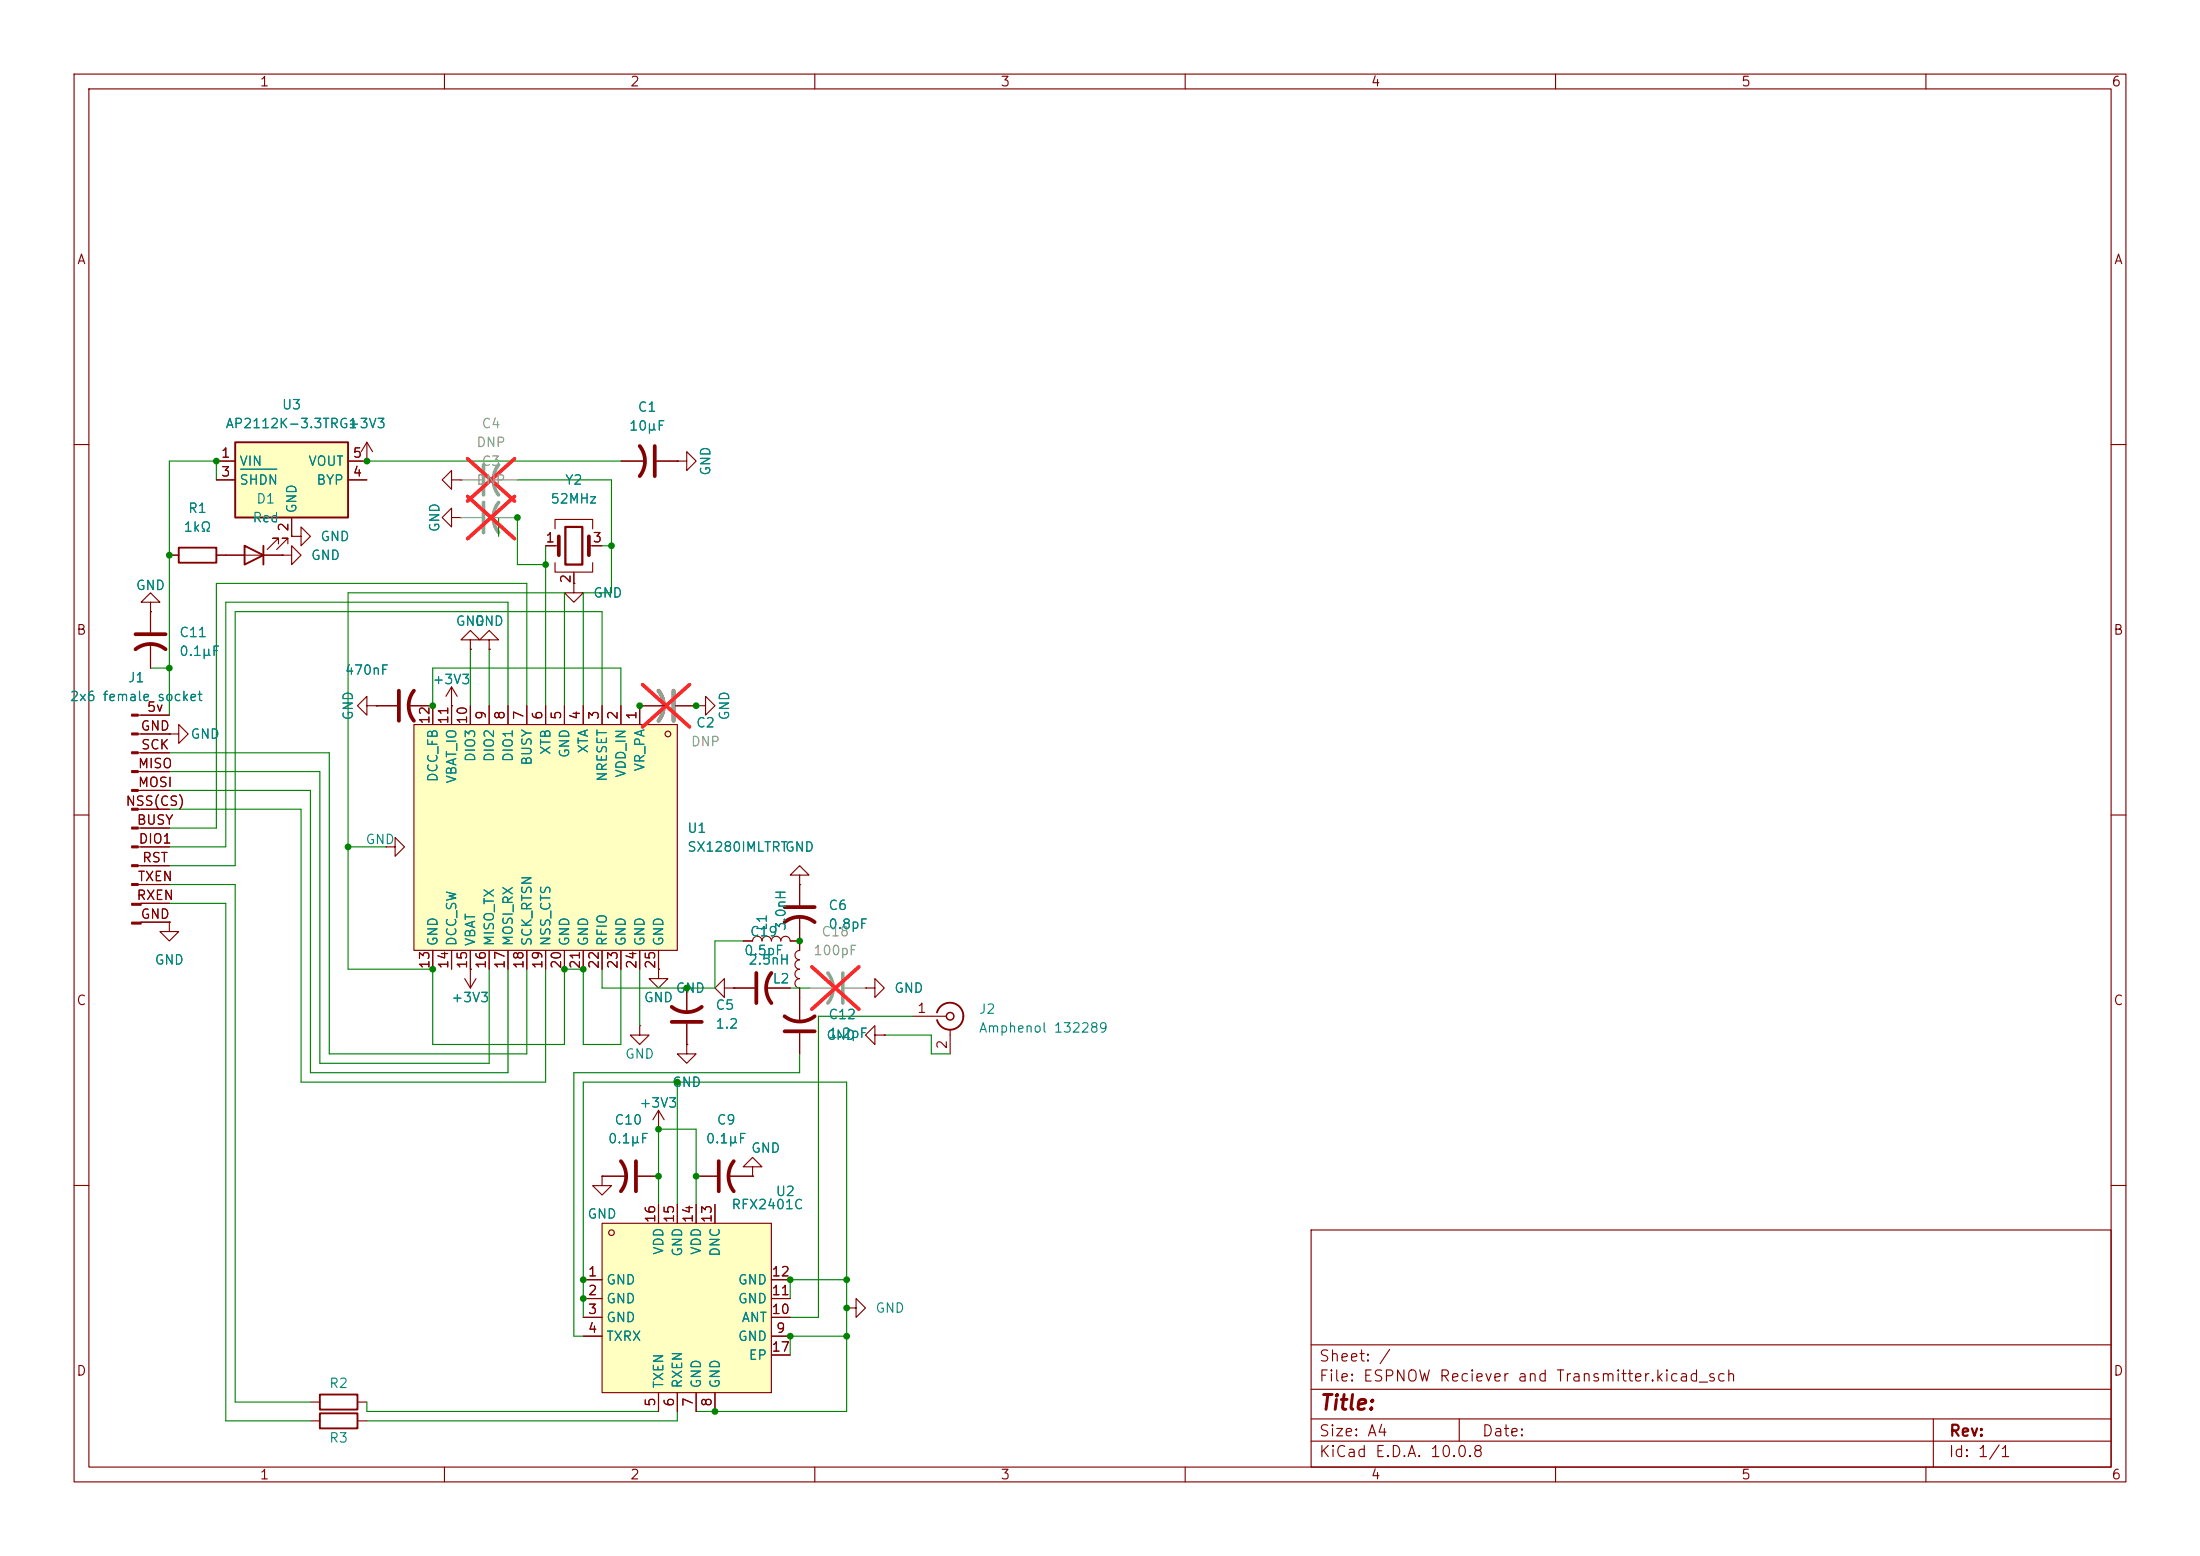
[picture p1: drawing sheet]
<svg xmlns="http://www.w3.org/2000/svg" width="297mm" height="210mm" viewBox="0 0 297 210" stroke-linecap="round" stroke-linejoin="round" font-family="sans-serif">
<g fill="none" stroke="#840000" stroke-width=".15">
<path d="M10 10h277v190h-277zM12 12h273v186h-273zM60 10v2M110 10v2M160 10v2M210 10v2M260 10v2M10 60h2M22.9 74.9h1.2M29.2 74.9h8.9M37.6 73.4v-.8h-.8h.8l-1.5 1.6M38.9 73.4v-.8h-.8h.8l-1.6 1.6"/>
<path d="M285 60h2M10 110h2M52.1 114.3h1.2v-1.3l1.3 1.3-1.3 1.3v-1.3M52.1 114.3h.1M285 110h2M62.7 132.1l.8 1.3M63.5 130.8h.1M63.5 130.8v2.6M64.3 132.1l-.8 1.3M92.7 133.4v3.3M92.7 138.2v2.8M10 160h2"/>
<path d="M114.3 176.5h1.3v-1.2l1.2 1.2-1.2 1.3v-1.3M114.3 176.5h.1M177 166h108v32h-108zM285 160h2M60 198v2M110 198v2M160 198v2M177 194.5h108M177 191.5h108M177 187.5h108M177 181.5h108M197 191.5v3"/>
<path d="M210 198v2M260 198v2M261 191.5v6.5"/>
</g>
<path d="M90.7 135.9a3.3 3.3 0 0 0 4 0M90.7 137.9h4" fill="none" stroke="#840000" stroke-width=".51"/>
<path d="M24.1 73.9h5.1v2h-5.1zM33 73.7l2.6 1.2-2.6 1.3zM35.6 73.7v2.5" fill="none" stroke="#840000" stroke-width=".25"/>
<path d="M31.7 59.7h15.3v10.2h-15.3z" fill="#ffffc2"/>
<path d="M31.7 59.7h15.3v10.2h-15.3zM126.5 136.7a1.82 1.82 0 0 1 2-1.3 1.82 1.82 0 0 1 1.6 1.8M130 137.2a1.81 1.81 0 0 1-1.5 1.8 1.81 1.81 0 0 1-2-1.3M43.2 190.8h5.1v2h-5.1z" fill="none" stroke="#840000" stroke-width=".25"/>
<g fill="none" stroke="#840000" stroke-width=".15">
<path d="M49.5 59.7l-.7 1.3M49.5 59.7l.8 1.3M49.5 59.7v2.5M29.2 62.2h2.5M29.2 64.8h2.5M38.1 74.9h1.3v-1.2l1.2 1.2-1.2 1.3v-1.3M38.1 74.9h.1M39.4 72.4h1.2v-1.3l1.3 1.3-1.3 1.3v-1.3M39.4 72.4h.1M39.4 69.9v2.5M47 62.2h2.5M47 64.8h2.5"/>
<path d="M49.5 62.2h.1M61 64.8v-1.3l-1.3 1.3 1.3 1.2v-1.2h1.2M61 69.9v-1.3l-1.3 1.3 1.3 1.2v-1.2h1.2M62.2 64.8h.1M62.2 69.9h.1M73.7 73.7h1.7M74.9 71.4v-1.3h5.1v1.3M74.9 75.9v1.3h5.1v-1.3M77.5 78.7v1.3h1.2l-1.2 1.3-1.3-1.3h1.3M77.5 78.7h.1M77.5 77.2v1.5M79.5 73.7h1.8"/>
<path d="M83.8 62.2h3.3M88.6 62.2h2.8M91.4 62.2h1.3v-1.2l1.3 1.2-1.3 1.3v-1.3M91.4 62.2h.1M18.6 96.5h4.3M18.6 99.1h4.3M20.3 81.3h1.3l-1.3-1.3-1.3 1.3h1.3v1.3M20.3 82.6h.1M20.3 82.6v2.7M20.3 86.9v3.3M22.9 99.1h1.2v-1.3l1.3 1.3-1.3 1.2v-1.2M22.9 99.1h.1"/>
<path d="M63.5 86.4h1.3l-1.3-1.3-1.3 1.3h1.3v1.2M63.5 87.6h.1M66 86.4h1.3l-1.3-1.3-1.2 1.3h1.2v1.2M66 87.6h.1M18.6 101.6h4.3M18.6 104.1h4.3M18.6 106.7h4.3M18.6 109.2h4.3M18.6 111.8h4.3M18.6 114.3h4.3M18.6 116.8h4.3M18.6 119.4h4.3"/>
<path d="M107.9 119.4v2.8M19 124.5h3.9M19 121.9h3.9M22.9 124.5v1.2h1.2l-1.2 1.3-1.3-1.3h1.3M22.9 124.5h.1M86.4 138.4v1.3h1.2l-1.2 1.3-1.3-1.3h1.3M86.4 138.4h.1M88.9 130.8v1.3h1.3l-1.3 1.3-1.3-1.3h1.3M88.9 130.8h.1M97.8 133.4v-1.3l-1.3 1.3 1.3 1.2v-1.2h1.3M99.1 133.4h.1M107.9 123.7v3.3"/>
<path d="M107.9 134.6v3.3M107.9 139.4v2.8M116.8 133.4h1.3v-1.3l1.3 1.3-1.3 1.2v-1.2M116.8 133.4h.1M118.1 139.7v-1.3l-1.3 1.3 1.3 1.3v-1.3h1.3M119.4 139.7h.1M123.2 137.2h4.6M128.3 138.9v3.3M81.3 158.8v1.2h1.2l-1.2 1.3-1.3-1.3h1.3M81.3 158.8h.1M81.3 158.8h3.3M86.1 158.8h2.8"/>
<path d="M88.9 152.4h.1M88.9 149.9l-.8 1.2M88.9 149.9l.8 1.2M88.9 149.9v2.5M92.7 141v1.2h1.3l-1.3 1.3-1.3-1.3h1.3M92.7 141h.1M94 158.8h2.8M98.3 158.8h3.3M101.6 157.5h1.3l-1.3-1.3-1.3 1.3h1.3v1.3M101.6 158.8h.1M41.9 191.8h1.3M48.3 191.8h1.2"/>
</g>
<path d="M32.5 63.3h4.9" fill="none" stroke="#008484" stroke-width=".15"/>
<path d="M65.3 62.7v4.1M65.3 67.8v4.1M67.3 67.8a3.3 3.3 0 0 0 0 4.1M67.3 62.7a3.3 3.3 0 0 0 0 4.1M111.8 131.3a3.3 3.3 0 0 1 0 4.1M113.8 131.3v4.1" fill="none" stroke="#a1a1a1" stroke-width=".51"/>
<path d="M62.2 69.9h2.8M62.2 64.8h2.8M66.5 69.9h3.3M66.5 64.8h3.3M109.2 133.4h3.3M114 133.4h2.8" fill="none" stroke="#a1a1a1" stroke-width=".15"/>
<path d="M63.1 67l6.4 5.7M63.1 61.9l6.4 5.7M69.5 67l-6.4 5.7M69.5 61.9l-6.4 5.7M109.6 130.5l6.4 5.7M116 130.5l-6.4 5.7" fill="none" stroke="#ff2626" stroke-width=".46"/>
<g fill="none" stroke="#840000" stroke-width=".51">
<path d="M75.4 72.4v2.5M79.5 72.4v2.5M86.4 60.2a3.3 3.3 0 0 1 0 4.1M88.4 60.2v4.1M18.3 87.6a3.3 3.3 0 0 1 4.1 0M18.3 85.6h4.1M105.9 124.5a3.3 3.3 0 0 1 4.1 0M105.9 137.2a3.3 3.3 0 0 0 4.1 0M105.9 122.4h4.1M105.9 139.2h4.1M83.8 156.7a3.3 3.3 0 0 1 0 4.1M85.9 156.7v4.1"/>
<path d="M97 156.7v4.1M99.1 156.7a3.3 3.3 0 0 0 0 4.1"/>
</g>
<path d="M76.3 71.1h2.3v5.1h-2.3z" fill="none" stroke="#840000" stroke-width=".3"/>
<g fill="#840000" stroke="#840000" stroke-width=".15">
<path d="M17.8 119.3h.8v.2h-.8z"/>
<path d="M17.8 121.9h1.2v.3h-1.2z"/>
<path d="M17.8 124.5h1.2v.2h-1.2z"/>
<path d="M17.8 96.4h.8v.2h-.8z"/>
<path d="M17.8 98.9h.8v.3h-.8z"/>
<path d="M17.8 101.5h.8v.2h-.8z"/>
<path d="M17.8 104h.8v.3h-.8z"/>
<path d="M17.8 106.6h.8v.2h-.8z"/>
<path d="M17.8 109.1h.8v.2h-.8z"/>
<path d="M17.8 111.6h.8v.3h-.8z"/>
<path d="M17.8 114.2h.8v.2h-.8z"/>
<path d="M17.8 116.7h.8v.3h-.8z"/>
</g>
<circle cx="128.3" cy="137.2" r=".51" fill="none" stroke="#840000" stroke-width=".2"/>
<path d="M81.3 165.1h22.8v22.9h-22.8z" fill="#ffffc2"/>
<g fill="none" stroke="#840000" stroke-width=".15">
<path d="M86.4 95.3h3.3M91.2 95.3h2.8M107.9 118.1h1.3l-1.3-1.3-1.2 1.3h1.2v1.3M107.9 119.4h.1M99.1 133.4h2.8M100.3 127h1.3a.64 .64 0 0 1 .6-.6 .64 .64 0 0 1 .7 .6 .64 .64 0 0 1 .6-.6 .64 .64 0 0 1 .6 .6 .64 .64 0 0 1 .7-.6 .64 .64 0 0 1 .6 .6 .64 .64 0 0 1 .6-.6 .64 .64 0 0 1 .7 .6h1.2v1.3a.64 .64 0 0 0-.6 .6 .64 .64 0 0 0 .6 .6 .64 .64 0 0 0-.6 .7 .64 .64 0 0 0 .6 .6 .64 .64 0 0 0-.6 .6 .64 .64 0 0 0 .6 .7M103.4 133.4h3.3M107.9 132.1a.63 .63 0 0 0-.6 .6 .63 .63 0 0 0 .6 .7v1.2M78.7 172.7h2.6M78.7 175.3h2.6M78.7 177.8h2.6M81.3 165.1h22.8v22.9h-22.8z"/>
<path d="M88.9 162.6v2.5M91.4 162.6v2.5M94 162.6v2.5M96.5 162.6v2.5M104.1 172.7h2.6M104.1 175.3h2.6M104.1 177.8h2.6M41.9 189.2h1.3M48.3 189.2h1.2M78.7 180.3h2.6M88.9 188v2.5M91.4 188v2.5"/>
<path d="M94 188v2.5M96.5 188v2.5M104.1 180.3h2.6M104.1 182.9h2.6"/>
<circle cx="82.6" cy="166.4" r=".38"/>
</g>
<path d="M43.2 188.2h5.1v2h-5.1z" fill="none" stroke="#840000" stroke-width=".25"/>
<path d="M88.9 93.2a3.3 3.3 0 0 1 0 4.1M90.9 93.2v4.1M102.1 131.3v4.1M104.1 131.3a3.3 3.3 0 0 0 0 4.1" fill="none" stroke="#840000" stroke-width=".51"/>
<path d="M55.9 97.8h35.5v30.5h-35.5z" fill="#ffffc2"/>
<g fill="none" stroke="#840000" stroke-width=".15">
<path d="M22.9 74.9h1.2M29.2 74.9h3.8M29.2 62.2h2.5M29.2 64.8h2.5M35.6 74.9h2.5M38.1 74.9h.1M39.4 72.4h.1M39.4 69.9v2.5M47 62.2h2.5M47 64.8h2.5M49.5 62.2h.1M62.2 69.9h.1"/>
<path d="M62.2 64.8h.1M73.7 73.7h1.2M77.5 78.7h.1M77.5 77.5v1.2M80 73.7h1.3M83.8 62.2h3.3M88.6 62.2h2.8M91.4 62.2h.1M19 96.5h3.9M19 99.1h3.9M20.3 82.6h.1M20.3 82.6v2.7"/>
<path d="M20.3 86.9v3.3M22.9 99.1h.1M49.5 95.3v-1.3l-1.2 1.3 1.2 1.2v-1.2h1.3M50.8 95.3h.1M50.8 95.3h2.8M55.1 95.3h3.3v2.5M55.9 97.8h35.5v30.5h-35.5zM61 95.3h.1M61 92.7v5.1M61 92.7l-.8 1.3M61 92.7l.7 1.3M63.5 87.6h.1"/>
<path d="M63.5 95.3v2.5M66 87.6h.1M66 95.3v2.5M68.6 95.3v2.5M71.1 95.3v2.5M73.7 95.3v2.5M76.2 95.3v2.5M78.7 95.3v2.5M81.3 95.3v2.5M83.8 95.3v2.5M89.7 95.3h-3.3v2.5M91.2 95.3h2.8"/>
<path d="M94 95.3h1.2v-1.3l1.3 1.3-1.3 1.2v-1.2M94 95.3h.1M19 111.8h3.9M19 114.3h3.9M19 104.1h3.9M19 106.7h3.9M19 109.2h3.9M19 116.8h3.9M19 101.6h3.9M19 119.4h3.9M107.9 119.4h.1M107.9 119.4v2.8"/>
<path d="M19 124.5h3.9M19 121.9h3.9M22.9 124.5h.1M58.4 128.3v2.5M61 128.3v2.5M63.5 130.8h.1M63.5 128.3v2.5M66 128.3v2.5M68.6 128.3v2.5M71.1 128.3v2.5M73.7 128.3v2.5M76.2 128.3v2.5"/>
<path d="M78.7 128.3v2.5M81.3 128.3v2.5M83.8 128.3v2.5M86.4 128.3v2.5M88.9 130.8h.1M88.9 128.3v2.5M92.7 133.4v3.3M92.7 138.2v2.8M99.1 133.4h.1M99.1 133.4h2.8M100.3 127h1.3M103.4 133.4h3.3"/>
<path d="M106.7 127h1.2M107.9 123.7v4.6M107.9 133.4v4.5M107.9 139.4v2.8M116.8 133.4h.1M119.4 139.7h.1M81.3 158.8h.1M81.3 158.8h3.3M86.1 158.8h2.8M88.9 152.4h.1M92.7 141h.1M94 158.8h2.8"/>
<path d="M98.3 158.8h3.3M101.6 158.8h.1M78.7 172.7h2.6M78.7 175.3h2.6M78.7 177.8h2.6M88.9 162.6v2.5M91.4 162.6v2.5M94 162.6v2.5M96.5 162.6v2.5M104.1 172.7h2.6M104.1 175.3h2.6M104.1 177.8h2.6"/>
<path d="M78.7 180.3h2.6M88.9 188v2.5M91.4 188v2.5M94 188v2.5M96.5 188v2.5M104.1 180.3h2.6M104.1 182.9h2.6"/>
<circle cx="90.2" cy="99.1" r=".38"/>
</g>
<path d="M88.9 93.2a3.3 3.3 0 0 1 0 4.1M90.9 93.2v4.1" fill="none" stroke="#a1a1a1" stroke-width=".51"/>
<path d="M62.2 64.8h2.8M62.2 69.9h2.8M66.5 64.8h3.3M66.5 69.9h3.3M86.4 95.3h3.3M91.2 95.3h2.8M109.2 133.4h3.3M114 133.4h2.8" fill="none" stroke="#a1a1a1" stroke-width=".15"/>
<path d="M63.1 61.9l6.4 5.7M63.1 67l6.4 5.7M69.5 61.9l-6.4 5.7M69.5 67l-6.4 5.7M86.7 92.4l6.4 5.7M93.1 92.4l-6.4 5.7M109.6 130.5l6.4 5.7M116 130.5l-6.4 5.7" fill="none" stroke="#ff2626" stroke-width=".46"/>
<path d="M53.8 93.2v4.1M55.9 93.2a3.3 3.3 0 0 0 0 4.1" fill="none" stroke="#840000" stroke-width=".51"/>
<g fill="none" stroke="#008400" stroke-width=".15">
<path d="M29.2 64.8v-2.6h-6.3v34.3M49.5 62.2h34.3M67.3 72.4v-2.5h2.5v6.3h3.9M69.8 64.8h12.7v15.2h-3.8v15.3M73.7 73.7v21.6M81.3 73.7h1.2M20.3 90.2h2.6M58.4 95.3v-5.1h25.4v5.1M63.5 87.6v7.7M66 87.6v7.7M68.6 95.3v-14h-38.1v33h-7.6M71.1 95.3v-16.6h-41.9v33.1h-6.3"/>
<path d="M76.2 95.3v-15.3h-29.2v50.8h11.4v10.2h17.8v-10.2h2.5v10.2h5.1v-10.2M81.3 95.3v-12.7h-49.6v34.2h-8.8M22.9 109.2h17.7v36.9h33.1v-15.3M22.9 106.7h19v38.1h26.7v-14M22.9 119.4h8.8v69.8h10.2M22.9 101.6h21.5v40.6h26.7v-11.4M22.9 104.1h20.3v39.4h22.8v-12.7M47 114.3h5.1M22.9 121.9h7.6v69.9h11.4M86.4 130.8v7.6M100.3 127h-3.8v6.4h-15.2v-2.6M106.7 133.4h2.5"/>
<path d="M119.4 139.7h6.3v2.5h2.6M123.2 137.2h-12.7v40.6h-3.8M91.4 146.1v16.5M107.9 142.2v2.6h-30.4v35.5h1.2M78.7 177.8v-31.7h35.6v44.4h-20.3M88.9 162.6v-10.2h5.1v10.2M114.3 172.7h-7.6v2.6M49.5 189.2v1.3h39.4M91.4 190.5v1.3h-41.9M114.3 180.3h-7.6v2.6"/>
</g>
<path d="M32.5 63.3h4.9" fill="none" stroke="#008484" stroke-width=".15"/>
<g fill="#008400">
<circle cx="49.5" cy="62.2" r=".46"/>
<circle cx="29.2" cy="62.2" r=".46"/>
<circle cx="22.9" cy="74.9" r=".46"/>
<circle cx="22.9" cy="90.2" r=".46"/>
<circle cx="96.5" cy="190.5" r=".46"/>
<circle cx="78.7" cy="175.3" r=".46"/>
<circle cx="106.7" cy="172.7" r=".46"/>
<circle cx="78.7" cy="130.8" r=".46"/>
<circle cx="88.9" cy="152.4" r=".46"/>
<circle cx="88.9" cy="158.8" r=".46"/>
<circle cx="94" cy="158.8" r=".46"/>
<circle cx="73.7" cy="76.2" r=".46"/>
<circle cx="58.4" cy="130.8" r=".46"/>
<circle cx="47" cy="114.3" r=".46"/>
<circle cx="58.4" cy="95.3" r=".46"/>
<circle cx="94" cy="95.3" r=".46"/>
<circle cx="86.4" cy="95.3" r=".46"/>
<circle cx="106.7" cy="180.3" r=".46"/>
<circle cx="114.3" cy="180.3" r=".46"/>
<circle cx="114.3" cy="172.7" r=".46"/>
<circle cx="114.3" cy="176.5" r=".46"/>
<circle cx="78.7" cy="172.7" r=".46"/>
<circle cx="91.4" cy="146.1" r=".46"/>
<circle cx="107.9" cy="127" r=".46"/>
<circle cx="82.5" cy="73.7" r=".46"/>
<circle cx="69.8" cy="69.9" r=".46"/>
<circle cx="76.2" cy="130.8" r=".46"/>
<circle cx="92.7" cy="133.4" r=".46"/>
</g>
<text font-size="2" fill="#840000" x="178" y="190.8">Title:</text>
<g font-size="1.5" fill="#840000">
<text x="178" y="184.1">Sheet: /</text>
<text x="178" y="186.8">File: ESPNOW Reciever and Transmitter.kicad_sch</text>
<text x="178" y="197">KiCad E.D.A. 10.0.8</text>
<text x="178" y="194.2">Size: A4</text>
<text x="200" y="194.2">Date:</text>
<text x="263" y="197">Id: 1/1</text>
<text x="263" y="194.2">Rev:</text>
</g>
<g font-size="1.3" fill="#840000">
<text x="35" y="12">1</text>
<text x="85" y="12">2</text>
<text x="135" y="12">3</text>
<text x="185" y="12">4</text>
<text x="235" y="12">5</text>
<text x="285" y="12">6</text>
<text x="10.3" y="36">A</text>
<text x="285.3" y="36">A</text>
<text x="29.7" y="62.1">1</text>
<text x="29.7" y="64.6">3</text>
<text x="47.5" y="64.6">4</text>
<text x="47.5" y="62.1">5</text>
<text x="39.2" y="71.9" transform="rotate(-90 39.2 71.9)">2</text>
<text x="73.6" y="73.5">1</text>
<text x="79.9" y="73.5">3</text>
<text x="77.3" y="78.8" transform="rotate(-90 77.3 78.8)">2</text>
<text x="10.2" y="86">B</text>
<text x="285.2" y="86">B</text>
<text x="18.9" y="98.9">GND</text>
<text x="19" y="101.5">SCK</text>
<text x="19.7" y="96.4">5v</text>
<text x="58.3" y="97.9" transform="rotate(-90 58.3 97.9)">12</text>
<text x="60.8" y="97.9" transform="rotate(-90 60.8 97.9)">11</text>
<text x="63.4" y="97.9" transform="rotate(-90 63.4 97.9)">10</text>
<text x="65.9" y="97.3" transform="rotate(-90 65.9 97.3)">9</text>
<text x="68.4" y="97.3" transform="rotate(-90 68.4 97.3)">8</text>
<text x="71" y="97.3" transform="rotate(-90 71 97.3)">7</text>
<text x="73.5" y="97.3" transform="rotate(-90 73.5 97.3)">6</text>
<text x="76.1" y="97.3" transform="rotate(-90 76.1 97.3)">5</text>
<text x="78.6" y="97.3" transform="rotate(-90 78.6 97.3)">4</text>
<text x="81.1" y="97.3" transform="rotate(-90 81.1 97.3)">3</text>
<text x="83.7" y="97.3" transform="rotate(-90 83.7 97.3)">2</text>
<text x="86.2" y="97.3" transform="rotate(-90 86.2 97.3)">1</text>
<text x="18.5" y="104">MISO</text>
<text x="18.5" y="106.5">MOSI</text>
<text x="16.9" y="109.1">NSS(CS)</text>
<text x="18.4" y="111.6">BUSY</text>
<text x="18.5" y="119.2">TXEN</text>
<text x="18.6" y="114.2">DIO1</text>
<text x="19.1" y="116.7">RST</text>
<text x="18.3" y="121.8">RXEN</text>
<text x="18.9" y="124.3">GND</text>
<text x="58.3" y="130.9" transform="rotate(-90 58.3 130.9)">13</text>
<text x="60.8" y="130.9" transform="rotate(-90 60.8 130.9)">14</text>
<text x="63.4" y="130.9" transform="rotate(-90 63.4 130.9)">15</text>
<text x="65.9" y="130.9" transform="rotate(-90 65.9 130.9)">16</text>
<text x="68.4" y="130.9" transform="rotate(-90 68.4 130.9)">17</text>
<text x="71" y="130.9" transform="rotate(-90 71 130.9)">18</text>
<text x="73.5" y="130.9" transform="rotate(-90 73.5 130.9)">19</text>
<text x="76.1" y="130.9" transform="rotate(-90 76.1 130.9)">20</text>
<text x="78.6" y="130.9" transform="rotate(-90 78.6 130.9)">21</text>
<text x="81.1" y="130.9" transform="rotate(-90 81.1 130.9)">22</text>
<text x="83.7" y="130.9" transform="rotate(-90 83.7 130.9)">23</text>
<text x="86.2" y="130.9" transform="rotate(-90 86.2 130.9)">24</text>
<text x="88.8" y="130.9" transform="rotate(-90 88.8 130.9)">25</text>
<text x="10.2" y="136">C</text>
<text x="123.7" y="137">1</text>
<text x="285.2" y="136">C</text>
<text x="128.1" y="141.7" transform="rotate(-90 128.1 141.7)">2</text>
<text x="88.8" y="165.2" transform="rotate(-90 88.8 165.2)">16</text>
<text x="91.3" y="165.2" transform="rotate(-90 91.3 165.2)">15</text>
<text x="93.8" y="165.2" transform="rotate(-90 93.8 165.2)">14</text>
<text x="96.4" y="165.2" transform="rotate(-90 96.4 165.2)">13</text>
<text x="79.3" y="172.6">1</text>
<text x="104.1" y="172.6">12</text>
<text x="79.3" y="175.1">2</text>
<text x="79.3" y="177.7">3</text>
<text x="104.1" y="177.7">10</text>
<text x="104.1" y="175.1">11</text>
<text x="10.2" y="186">D</text>
<text x="79.3" y="180.2">4</text>
<text x="104.1" y="182.7">17</text>
<text x="104.7" y="180.2">9</text>
<text x="285.2" y="186">D</text>
<text x="88.8" y="190" transform="rotate(-90 88.8 190)">5</text>
<text x="91.3" y="190" transform="rotate(-90 91.3 190)">6</text>
<text x="93.8" y="190" transform="rotate(-90 93.8 190)">7</text>
<text x="96.4" y="190" transform="rotate(-90 96.4 190)">8</text>
<text x="35" y="200">1</text>
<text x="85" y="200">2</text>
<text x="135" y="200">3</text>
<text x="185" y="200">4</text>
<text x="235" y="200">5</text>
<text x="285" y="200">6</text>
</g>
<g font-size="1.3" fill="#008484">
<text x="30.4" y="58.1">AP2112K-3.3TRG1</text>
<text x="38" y="55.6">U3</text>
<text x="46.9" y="58.1">+3V3</text>
<text x="84.8" y="58.4">10µF</text>
<text x="86" y="55.9">C1</text>
<text x="32.2" y="63.2">VIN</text>
<text x="32.2" y="65.7">SHDN</text>
<text x="41.5" y="63.2">VOUT</text>
<text x="42.6" y="65.7">BYP</text>
<text x="76.2" y="65.7">Y2</text>
<text x="96.2" y="64.3" transform="rotate(-90 96.2 64.3)">GND</text>
<text x="25.3" y="69.5">R1</text>
<text x="34" y="70.8">Red</text>
<text x="34.5" y="68.3">D1</text>
<text x="40.3" y="69.4" transform="rotate(-90 40.3 69.4)">GND</text>
<text x="59.6" y="71.9" transform="rotate(-90 59.6 71.9)">GND</text>
<text x="74.2" y="68.3">52MHz</text>
<text x="24.7" y="72.1">1kΩ</text>
<text x="41.9" y="75.9">GND</text>
<text x="43.2" y="73.4">GND</text>
<text x="18.3" y="80">GND</text>
<text x="80" y="81">GND</text>
<text x="24.1" y="86.3">C11</text>
<text x="24.1" y="88.8">0.1µF</text>
<text x="61.4" y="84.8">GND</text>
<text x="64" y="84.8">GND</text>
<text x="9.3" y="94.9">2x6 female socket</text>
<text x="17.2" y="92.4">J1</text>
<text x="46.5" y="91.4">470nF</text>
<text x="58.3" y="92.7">+3V3</text>
<text x="25.6" y="100">GND</text>
<text x="48" y="97.3" transform="rotate(-90 48 97.3)">GND</text>
<text x="74.6" y="102" transform="rotate(-90 74.6 102)">XTB</text>
<text x="79.7" y="101.8" transform="rotate(-90 79.7 101.8)">XTA</text>
<text x="93.9" y="98.5">C2</text>
<text x="98.8" y="97.3" transform="rotate(-90 98.8 97.3)">GND</text>
<text x="59.4" y="105.7" transform="rotate(-90 59.4 105.7)">DCC_FB</text>
<text x="61.9" y="105.8" transform="rotate(-90 61.9 105.8)">VBAT_IO</text>
<text x="64.5" y="102.9" transform="rotate(-90 64.5 102.9)">DIO3</text>
<text x="67" y="102.9" transform="rotate(-90 67 102.9)">DIO2</text>
<text x="69.5" y="102.9" transform="rotate(-90 69.5 102.9)">DIO1</text>
<text x="72.1" y="103.4" transform="rotate(-90 72.1 103.4)">BUSY</text>
<text x="77.2" y="102.4" transform="rotate(-90 77.2 102.4)">GND</text>
<text x="82.2" y="105.6" transform="rotate(-90 82.2 105.6)">NRESET</text>
<text x="84.8" y="105.1" transform="rotate(-90 84.8 105.1)">VDD_IN</text>
<text x="87.3" y="104.2" transform="rotate(-90 87.3 104.2)">VR_PA</text>
<text x="92.7" y="112.7">U1</text>
<text x="49.3" y="114.2">GND</text>
<text x="92.7" y="115.3">SX1280IMLTRTGND</text>
<text x="103.8" y="125.7" transform="rotate(-90 103.8 125.7)">L1</text>
<text x="106.4" y="125.7" transform="rotate(-90 106.4 125.7)">3.0nH</text>
<text x="111.7" y="123.1">C6</text>
<text x="111.7" y="125.7">0.8pF</text>
<text x="20.8" y="130.5">GND</text>
<text x="59.4" y="127.8" transform="rotate(-90 59.4 127.8)">GND</text>
<text x="61.9" y="127.8" transform="rotate(-90 61.9 127.8)">DCC_SW</text>
<text x="64.5" y="127.8" transform="rotate(-90 64.5 127.8)">VBAT</text>
<text x="67" y="127.8" transform="rotate(-90 67 127.8)">MISO_TX</text>
<text x="69.5" y="127.8" transform="rotate(-90 69.5 127.8)">MOSI_RX</text>
<text x="72.1" y="127.8" transform="rotate(-90 72.1 127.8)">SCK_RTSN</text>
<text x="74.6" y="127.8" transform="rotate(-90 74.6 127.8)">NSS_CTS</text>
<text x="77.2" y="127.8" transform="rotate(-90 77.2 127.8)">GND</text>
<text x="79.7" y="127.8" transform="rotate(-90 79.7 127.8)">GND</text>
<text x="82.2" y="127.8" transform="rotate(-90 82.2 127.8)">RFIO</text>
<text x="84.8" y="127.8" transform="rotate(-90 84.8 127.8)">GND</text>
<text x="87.3" y="127.8" transform="rotate(-90 87.3 127.8)">GND</text>
<text x="89.9" y="127.8" transform="rotate(-90 89.9 127.8)">GND</text>
<text x="100.4" y="129.2">0.5pF</text>
<text x="100.9" y="130.5">2.5nH</text>
<text x="101.2" y="126.7">C19</text>
<text x="60.8" y="135.6">+3V3</text>
<text x="86.8" y="135.6">GND</text>
<text x="91.1" y="134.3">GND</text>
<text x="96.5" y="136.6">C5</text>
<text x="104.2" y="133">L2</text>
<text x="111.7" y="137.9">C12</text>
<text x="120.6" y="134.3">GND</text>
<text x="132.1" y="137.1">J2</text>
<text x="84.3" y="143.2">GND</text>
<text x="96.5" y="139.1">1.2</text>
<text x="111.5" y="140.7">GND</text>
<text x="111.7" y="140.4">1.2pF</text>
<text x="132.1" y="139.7">Amphenol 132289</text>
<text x="86.2" y="149.8">+3V3</text>
<text x="90.6" y="147">GND</text>
<text x="82" y="154.6">0.1µF</text>
<text x="82.9" y="152.1">C10</text>
<text x="95.2" y="154.6">0.1µF</text>
<text x="96.7" y="152.1">C9</text>
<text x="101.3" y="155.9">GND</text>
<text x="104.6" y="161.7">U2</text>
<text x="79.2" y="164.8">GND</text>
<text x="98.6" y="163.5">RFX2401C</text>
<text x="81.8" y="173.7">GND</text>
<text x="89.9" y="169.5" transform="rotate(-90 89.9 169.5)">VDD</text>
<text x="92.4" y="169.7" transform="rotate(-90 92.4 169.7)">GND</text>
<text x="94.9" y="169.5" transform="rotate(-90 94.9 169.5)">VDD</text>
<text x="97.5" y="169.7" transform="rotate(-90 97.5 169.7)">DNC</text>
<text x="99.5" y="173.7">GND</text>
<text x="81.8" y="176.2">GND</text>
<text x="81.8" y="178.8">GND</text>
<text x="99.5" y="176.2">GND</text>
<text x="100" y="178.8">ANT</text>
<text x="118.1" y="177.5">GND</text>
<text x="81.8" y="181.3">TXRX</text>
<text x="99.5" y="181.3">GND</text>
<text x="101" y="183.8">EP</text>
<text x="44.4" y="187.7">R2</text>
<text x="89.9" y="187.5" transform="rotate(-90 89.9 187.5)">TXEN</text>
<text x="92.4" y="187.5" transform="rotate(-90 92.4 187.5)">RXEN</text>
<text x="94.9" y="187.5" transform="rotate(-90 94.9 187.5)">GND</text>
<text x="97.5" y="187.5" transform="rotate(-90 97.5 187.5)">GND</text>
<text x="44.4" y="195">R3</text>
</g>
<g font-size="1.3" fill="#a1a1a1">
<text x="64.9" y="58.1">C4</text>
<text x="64.2" y="65.7">DNP</text>
<text x="64.2" y="60.7">DNP</text>
<text x="64.9" y="63.2">C3</text>
<text x="93.2" y="101">DNP</text>
<text x="109.7" y="129.2">100pF</text>
<text x="110.8" y="126.7">C18</text>
</g>
</svg>
